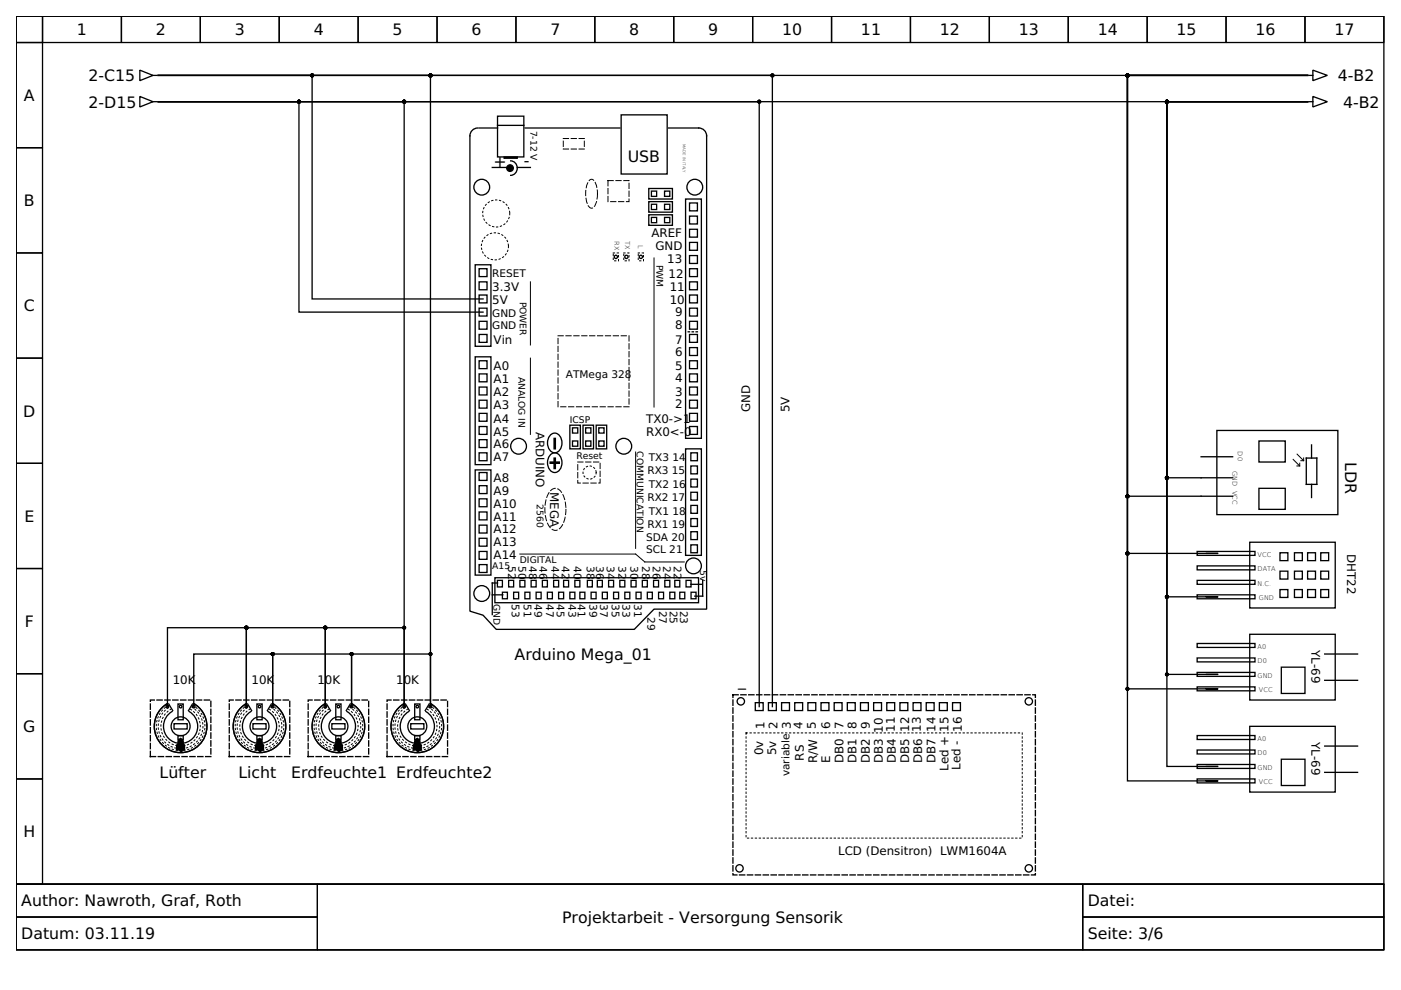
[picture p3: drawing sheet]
<svg xmlns="http://www.w3.org/2000/svg" width="297mm" height="210mm" viewBox="0 0 297 210" stroke-linecap="round" stroke-linejoin="round" font-family="sans-serif">
<g fill="none" stroke="#000" stroke-width=".28">
<path d="M3.4 3.4h290v184.1h-290zM3.4 3.4h5.6v5.6h-5.6zM3.4 9h5.6v22.3h-5.6zM9 3.4h16.7v5.6h-16.7zM25.7 3.4h16.8v5.6h-16.8zM29.6 14.9l2.8 1.1-2.8 1.1zM32.4 16h.9M33.6 16h130.2v133.8M33.6 16h57.7v133.8v-11.1h-16.8v11.1v-11.1h-16.7v11.1v-11.1h-16.7v11.1M33.6 16h32.6v47.4h36.2M33.6 16h243.6M42.5 3.4h16.7v5.6h-16.7z"/>
<path d="M59.2 3.4h16.7v5.6h-16.7zM75.9 3.4h16.8v5.6h-16.8zM92.7 3.4h16.7v5.6h-16.7zM109.4 3.4h16.7v5.6h-16.7zM126.1 3.4h16.7v5.6h-16.7zM142.8 3.4h16.8v5.6h-16.8zM159.6 3.4h16.7v5.6h-16.7zM176.3 3.4h16.7v5.6h-16.7zM193 3.4h16.8v5.6h-16.8zM209.8 3.4h16.7v5.6h-16.7zM226.5 3.4h16.7v5.6h-16.7zM243.2 3.4h16.8v5.6h-16.8z"/>
<path d="M260 3.4h16.7v5.6h-16.7zM276.7 3.4h16.7v5.6h-16.7zM277.2 16h-38.2v89.2h22.3M277.2 16h-38.2v101.3h19.3h-2.5M277.2 16h-38.2v149.6h19.3h-2.5M277.2 16h-38.2v130.1h19.3h-2.5M277.5 16h.9M278.4 14.9l3 1.1-3 1.1zM3.4 31.3h5.6v22.3h-5.6zM29.6 20.4l2.8 1.2-2.8 1.1zM32.4 21.6h.9M33.6 21.6h127.4v128.2"/>
<path d="M33.6 21.6h52.1v128.2v-16.7h-16.7v16.7v-16.7h-16.8v16.7v-16.7h-16.7v16.7M33.6 21.6h29.8v44.6h39M33.6 21.6h243.6M101.3 27.1a1.67 1.67 0 0 0-1.7 1.7v100.8l2.8 .8 2.8 3h29.3l4.2-4.2h11.1v-100.4a1.67 1.67 0 0 0-1.7-1.7h-6.4M101.6 27.1h3.9M104.4 35.5h3M105.5 24.6h5.6v8.7h-5.6zM105.5 26.6h5.6M106.9 33.3h2.8v.3h-2.8zM108.3 34.1a1.54 1.54 0 0 1 1.4 1.5 1.54 1.54 0 0 1-1.4 1.6M109.7 35.5h2.8M111.3 27.1h20.1"/>
<path d="M131.7 24.4h9.8v12.5h-9.8zM137.6 40h5v2.2h-5zM277.2 21.6h-29.8v79.7h13.9M277.2 21.6h-29.8v104.9h10.9h-2.5M277.2 21.6h-29.8v121.4h10.9h-2.5M277.2 21.6h-29.8v140.9h10.9h-2.5M277.5 21.6h.9M278.4 20.4l3 1.2-3 1.1zM3.4 53.6h5.6v22.3h-5.6zM100.7 56.1h3.4v17.3h-3.4zM101.6 59.8h1.7v1.6h-1.7zM101.6 57h1.7v1.6h-1.7z"/>
<path d="M137.6 42.8h5v2.2h-5zM137.6 45.5h5v2.3h-5zM138.1 43.3h1.1v1.1h-1.1zM138.1 46.1h1.1v1.1h-1.1zM138.1 40.5h1.1v1.1h-1.1zM140.9 40.5h1.1v1.1h-1.1zM140.9 43.3h1.1v1.1h-1.1zM140.9 46.1h1.1v1.1h-1.1zM145.4 42.2h3.3v50.7h-3.3zM146.2 45.8h1.7v1.7h-1.7zM146.2 48.6h1.7v1.7h-1.7zM146.2 43h1.7v1.7h-1.7z"/>
<path d="M146.2 54.2h1.7v1.7h-1.7zM146.2 59.8h1.7v1.6h-1.7zM146.2 57h1.7v1.6h-1.7zM146.2 51.4h1.7v1.7h-1.7zM3.4 75.9h5.6v22.3h-5.6zM100.7 75.7h3.4v22.8h-3.4zM101.6 79.3h1.7v1.7h-1.7zM101.6 62.5h1.7v1.7h-1.7zM101.6 76.5h1.7v1.7h-1.7zM101.6 68.1h1.7v1.7h-1.7zM101.6 70.9h1.7v1.7h-1.7zM101.6 65.3h1.7v1.7h-1.7z"/>
<path d="M146.2 79.3h1.7v1.7h-1.7zM146.2 76.5h1.7v1.7h-1.7zM146.2 73.7h1.7v1.7h-1.7zM146.2 70.9h1.7v1.7h-1.7zM146.2 68.1h1.7v1.7h-1.7zM146.2 62.5h1.7v1.7h-1.7zM146.2 65.3h1.7v1.7h-1.7zM3.4 98.2h5.6v22.3h-5.6zM100.7 99.6h3.4v22.3h-3.4zM101.6 96h1.7v1.7h-1.7zM101.6 93.2h1.7v1.7h-1.7zM101.6 84.9h1.7v1.6h-1.7z"/>
<path d="M101.6 87.6h1.7v1.7h-1.7zM101.6 82.1h1.7v1.6h-1.7zM101.6 90.4h1.7v1.7h-1.7zM116.6 98h2v.2h-2zM116.8 96.3a1.43 1.43 0 0 1 1.6-.1 1.43 1.43 0 0 1 .7 1.3 1.86 1.86 0 0 1-1.9 2.6 2.41 2.41 0 0 1-.4-3.8zM116.8 92.1a1.43 1.43 0 0 1 1.6-.1 1.43 1.43 0 0 1 .7 1.4 1.86 1.86 0 0 1-1.9 2.5 2.41 2.41 0 0 1-.4-3.8zM117.5 97.1h.3v2.3h-.3zM117.5 92.9h.3v2.3h-.3zM120.8 90.2h2.3v5h-2.3zM121.4 93.5h1.1v1.1h-1.1zM121.4 90.7h1.1v1.1h-1.1zM123.6 90.2h2.2v5h-2.2z"/>
<path d="M124.2 93.5h1.1v1.1h-1.1zM124.2 90.7h1.1v1.1h-1.1zM126.4 90.2h2.2v5h-2.2zM127 90.7h1.1v1.1h-1.1zM127 93.5h1.1v1.1h-1.1zM145.4 95.2h3.3v22.6h-3.3zM146.2 82.1h1.7v1.6h-1.7zM146.2 87.6h1.7v1.7h-1.7zM146.2 90.4h1.7v1.7h-1.7zM146.2 84.9h1.7v1.6h-1.7zM146.5 96h1.4v1.7h-1.4zM146.5 98.8h1.4v1.7h-1.4z"/>
<path d="M254.7 96.8h6.6M258 91.3h25.7v17.8h-25.7zM266.9 93.5h5.6v4.5h-5.6zM277 97.1h2.2v5.6h-2.2zM278.1 94.3v2.8M101.6 103h1.7v1.6h-1.7zM101.6 116.9h1.7v1.7h-1.7zM101.6 114.1h1.7v1.7h-1.7zM101.6 108.6h1.7v1.6h-1.7zM101.6 105.8h1.7v1.6h-1.7zM101.6 111.3h1.7v1.7h-1.7zM101.6 119.7h1.7v1.7h-1.7z"/>
<path d="M101.6 100.2h1.7v1.7h-1.7zM146.5 115.5h1.4v1.7h-1.4zM146.5 101.6h1.4v1.7h-1.4zM146.5 112.7h1.4v1.7h-1.4zM146.5 107.2h1.4v1.6h-1.4zM146.5 104.4h1.4v1.6h-1.4zM146.5 109.9h1.4v1.7h-1.4zM253.8 120h12.3v.8h-12.3zM253.8 116.9h12.3v.9h-12.3zM265 115h18.1v13.9h-18.1zM266.9 103.5h5.6v4.5h-5.6zM271.4 117.2h1.7v1.7h-1.7z"/>
<path d="M274.4 117.2h1.7v1.7h-1.7zM277.2 117.2h1.7v1.7h-1.7zM278.1 102.7v2.8M280 117.2h1.7v1.7h-1.7zM3.4 120.5h5.6v22.3h-5.6zM104.4 126.1h2.2M104.9 122.5h43.2v5.3h-43.2zM105.5 123.1h1v1.3h-1zM105.5 123.6h-1.1v6.7M106.5 125.6h1.1v1.4h-1.1zM107.8 123.1h1.1v1.3h-1.1zM108.9 125.6h1.1v1.4h-1.1z"/>
<path d="M110.2 123.1h1.1v1.3h-1.1zM111.3 125.6h1v1.4h-1zM112.6 123.1h1.1v1.3h-1.1zM113.7 125.6h1v1.4h-1zM115 123.1h1.1v1.3h-1.1zM116.1 125.6h1v1.4h-1zM117.4 123.1h1v1.3h-1zM118.4 125.6h1.1v1.4h-1.1zM119.5 123.1h1.1v1.3h-1.1zM120.8 125.6h1.1v1.4h-1.1zM121.9 123.1h1v1.3h-1zM122.9 125.6h1.1v1.4h-1.1z"/>
<path d="M124.5 123.1h1.1v1.3h-1.1zM125.3 125.6h1.1v1.4h-1.1zM126.6 123.1h1.1v1.3h-1.1zM127.7 125.6h1.1v1.4h-1.1zM129 123.1h1.1v1.3h-1.1zM130.1 125.6h1.1v1.4h-1.1zM131.4 123.1h1.1v1.3h-1.1zM132.5 125.6h1v1.4h-1zM133.8 123.1h1.1v1.3h-1.1zM134.9 125.6h1v1.4h-1zM136.2 123.1h1v1.3h-1zM137.2 125.6h1.1v1.4h-1.1z"/>
<path d="M138.6 123.1h1v1.3h-1zM139.6 125.6h1.1v1.4h-1.1zM141 123.1h1v1.3h-1zM142 125.6h1.1v1.4h-1.1zM143.1 123.1h1v1.3h-1zM144.1 125.6h1.1v1.4h-1.1zM145.5 123.1h1v1.3h-1zM146.5 123.9h2.2M146.5 125.6h1.1v1.4h-1.1zM149 123.1v3.3h-1.7M253.8 126.1h12.3v.9h-12.3zM253.8 123.1h12.3v.8h-12.3z"/>
<path d="M253.8 139.5h12.3v.8h-12.3zM253.8 136.4h12.3v.9h-12.3zM265 134.5h18.1v13.9h-18.1zM271.4 121.1h1.7v1.7h-1.7zM271.4 125h1.7v1.7h-1.7zM274.4 121.1h1.7v1.7h-1.7zM274.4 125h1.7v1.7h-1.7zM277.2 121.1h1.7v1.7h-1.7zM277.2 125h1.7v1.7h-1.7zM280 121.1h1.7v1.7h-1.7zM280 125h1.7v1.7h-1.7zM280.9 138.7h6.9"/>
<path d="M3.4 142.8h5.6v22.4h-5.6zM35.8 149.3l.8 1.4M36.9 153.4h2.8v1.2h-2.8zM37.7 149.3h1.1v3.3h-1.1zM37.7 156h1.1v.8h-1.1zM40.1 150.9a3.6 3.6 0 0 1 1 5.4 3.6 3.6 0 0 1-5.6 0 3.6 3.6 0 0 1 1-5.4M40.8 149.3l-.8 1.4M41.1 149.2a5.6 5.6 0 0 1 1.5 8.4 5.6 5.6 0 0 1-8.6 0 5.6 5.6 0 0 1 1.5-8.4M52.5 149.3l.8 1.4M53.6 153.4h2.8v1.2h-2.8zM54.5 149.3h1.1v3.3h-1.1zM54.5 156h1.1v.8h-1.1z"/>
<path d="M56.8 150.9a3.6 3.6 0 0 1 1 5.4 3.6 3.6 0 0 1-5.6 0 3.6 3.6 0 0 1 1-5.4M57.5 149.3l-.8 1.4M57.8 149.2a5.6 5.6 0 0 1 1.5 8.4 5.6 5.6 0 0 1-8.6 0 5.6 5.6 0 0 1 1.5-8.4M69.2 149.3l.9 1.4M70.4 153.4h2.7v1.2h-2.7zM71.2 149.3h1.1v3.3h-1.1zM71.2 156h1.1v.8h-1.1zM73.6 150.9a3.6 3.6 0 0 1 .9 5.4 3.6 3.6 0 0 1-5.5 0 3.6 3.6 0 0 1 .9-5.4M74.3 149.3l-.9 1.4M74.5 149.2a5.6 5.6 0 0 1 1.5 8.4 5.6 5.6 0 0 1-8.5 0 5.6 5.6 0 0 1 1.5-8.4M86 149.3l.8 1.4M87.1 153.4h2.8v1.2h-2.8z"/>
<path d="M87.9 149.3h1.1v3.3h-1.1zM87.9 156h1.1v.8h-1.1zM90.3 150.9a3.6 3.6 0 0 1 1 5.4 3.6 3.6 0 0 1-5.6 0 3.6 3.6 0 0 1 1-5.4M91 149.3l-.8 1.4M91.3 149.2a5.6 5.6 0 0 1 1.5 8.4 5.6 5.6 0 0 1-8.6 0 5.6 5.6 0 0 1 1.5-8.4M160.1 149h1.7v1.7h-1.7zM162.9 149h1.7v1.7h-1.7zM165.7 149h1.7v1.7h-1.7zM168.5 149h1.7v1.7h-1.7zM171.3 149h1.7v1.7h-1.7zM174.1 149h1.6v1.7h-1.6zM176.9 149h1.6v1.7h-1.6z"/>
<path d="M179.7 149h1.6v1.7h-1.6zM182.4 149h1.7v1.7h-1.7zM185.2 149h1.7v1.7h-1.7zM188 149h1.7v1.7h-1.7zM190.8 149h1.7v1.7h-1.7zM193.6 149h1.7v1.7h-1.7zM196.4 149h1.7v1.7h-1.7zM199.2 149h1.6v1.7h-1.6zM202 149h1.6v1.7h-1.6zM253.8 159h12.3v.9h-12.3zM253.8 156h12.3v.8h-12.3zM253.8 145.6h12.3v.9h-12.3z"/>
<path d="M253.8 142.6h12.3v.8h-12.3zM265 154h18.1v13.9h-18.1zM271.7 141.5h5v5.5h-5zM280.9 158.2h6.9M280.9 144.2h6.9M3.4 165.2h5.6v22.3h-5.6zM253.8 165.2h12.3v.8h-12.3zM253.8 162.1h12.3v.8h-12.3zM271.7 161h5v5.5h-5zM280.9 163.8h6.9M3.4 187.5h290v13.9h-290z"/>
<circle cx="102.1" cy="39.7" r="1.67"/>
<circle cx="147.3" cy="39.7" r="1.67"/>
<circle cx="130.6" cy="54.5" r=".35"/>
<circle cx="132.8" cy="54.5" r=".35"/>
<circle cx="135.9" cy="54.5" r=".35"/>
<circle cx="109.9" cy="94.6" r="1.67"/>
<circle cx="132.3" cy="94.6" r="1.67"/>
<circle cx="147" cy="120" r="1.67"/>
<circle cx="102.1" cy="125.8" r="1.67"/>
<circle cx="35.5" cy="149.8" r=".28"/>
<circle cx="38.3" cy="154" r="2.01"/>
<circle cx="38.3" cy="149.8" r=".28"/>
<circle cx="41.1" cy="149.8" r=".28"/>
<circle cx="52.2" cy="149.8" r=".28"/>
<circle cx="55" cy="154" r="2.01"/>
<circle cx="55" cy="149.8" r=".28"/>
<circle cx="57.8" cy="149.8" r=".28"/>
<circle cx="69" cy="149.8" r=".28"/>
<circle cx="71.7" cy="154" r="2.01"/>
<circle cx="71.7" cy="149.8" r=".28"/>
<circle cx="74.5" cy="149.8" r=".28"/>
<circle cx="85.7" cy="149.8" r=".28"/>
<circle cx="88.5" cy="154" r="2.01"/>
<circle cx="88.5" cy="149.8" r=".28"/>
<circle cx="91.3" cy="149.8" r=".28"/>
<circle cx="157.1" cy="148.7" r=".78"/>
<circle cx="218.1" cy="148.7" r=".78"/>
<circle cx="156.8" cy="184.1" r=".78"/>
<circle cx="218.1" cy="184.1" r=".78"/>
</g>
<g fill="none" stroke="#000" stroke-width=".21">
<path d="M112.5 59.8v13.3M138.7 54.7v31.6M112.5 75.9v16.2M134.8 95.8v20.5M274.2 97.4l1.4 1.4M275 96.3l1.4 1.4M275.6 98.2v.6h-.6M276.4 97.1v.6h-.6M110.2 117.5h24.6l1.9 1.6h8.4M3.4 187.5h63.9v6.9h-63.9zM3.4 194.4h63.9v7h-63.9zM67.3 187.5h162.3v13.9h-162.3z"/>
<path d="M229.6 187.5h63.8v6.9h-63.8zM229.6 194.4h63.8v7h-63.8z"/>
</g>
<g fill="#000" stroke="#000" stroke-width=".28">
<path d="M37.7 157.1l.6-.6 .5 .6v.8h.3v1.1h-.3l-.2 .3h-.3l-.3-.3h-.5v-1.1h.2z" fill-rule="evenodd"/>
<path d="M54.5 157.1l.5-.6 .6 .6v.8h.3v1.1h-.3l-.3 .3h-.3l-.3-.3h-.5v-1.1h.3z" fill-rule="evenodd"/>
<path d="M71.2 157.1l.5-.6 .6 .6v.8h.3v1.1h-.3l-.3 .3h-.3l-.2-.3h-.6v-1.1h.3z" fill-rule="evenodd"/>
<path d="M87.9 157.1l.6-.6 .5 .6v.8h.3v1.1h-.3l-.2 .3h-.3l-.3-.3h-.6v-1.1h.3z" fill-rule="evenodd"/>
<circle cx="66.2" cy="16" r=".28"/>
<circle cx="91.3" cy="16" r=".28"/>
<circle cx="163.8" cy="16" r=".28"/>
<circle cx="239" cy="16" r=".28"/>
<circle cx="63.4" cy="21.6" r=".28"/>
<circle cx="85.7" cy="21.6" r=".28"/>
<circle cx="108.1" cy="35.6" r=".7"/>
<circle cx="161" cy="21.6" r=".28"/>
<circle cx="247.4" cy="21.6" r=".28"/>
<circle cx="239" cy="105.2" r=".28"/>
<circle cx="239" cy="117.3" r=".28"/>
<circle cx="247.4" cy="101.3" r=".28"/>
<circle cx="52.2" cy="133.1" r=".28"/>
<circle cx="57.8" cy="138.7" r=".28"/>
<circle cx="69" cy="133.1" r=".28"/>
<circle cx="74.5" cy="138.7" r=".28"/>
<circle cx="85.7" cy="133.1" r=".28"/>
<circle cx="91.3" cy="138.7" r=".28"/>
<circle cx="247.4" cy="126.5" r=".28"/>
<circle cx="239" cy="146.1" r=".28"/>
<circle cx="247.4" cy="143" r=".28"/>
</g>
<g fill="none" stroke="#000" stroke-width=".21" stroke-dasharray=".3 .6">
<path d="M130 53.6h1.1v1.7h-1.1zM132.3 53.6h1.1v1.7h-1.1zM135.3 53.6h1.1v1.7h-1.1zM40.4 150.4a4.2 4.2 0 0 1 1.1 6.3 4.2 4.2 0 0 1-6.4 0 4.2 4.2 0 0 1 1.1-6.3M40.7 149.9a4.7 4.7 0 0 1 1.2 7.1 4.7 4.7 0 0 1-7.2 0 4.7 4.7 0 0 1 1.2-7.1M40.9 149.5a5.2 5.2 0 0 1 1.3 7.8 5.2 5.2 0 0 1-7.9 0 5.2 5.2 0 0 1 1.4-7.8M57.1 150.4a4.2 4.2 0 0 1 1.1 6.3 4.2 4.2 0 0 1-6.4 0 4.2 4.2 0 0 1 1.1-6.3M57.4 149.9a4.7 4.7 0 0 1 1.3 7.1 4.7 4.7 0 0 1-7.3 0 4.7 4.7 0 0 1 1.2-7.1M57.6 149.5a5.2 5.2 0 0 1 1.4 7.8 5.2 5.2 0 0 1-7.9 0 5.2 5.2 0 0 1 1.3-7.8M73.8 150.4a4.2 4.2 0 0 1 1.2 6.3 4.2 4.2 0 0 1-6.5 0 4.2 4.2 0 0 1 1.2-6.3M74.1 149.9a4.7 4.7 0 0 1 1.3 7.1 4.7 4.7 0 0 1-7.3 0 4.7 4.7 0 0 1 1.3-7.1M74.3 149.5a5.2 5.2 0 0 1 1.4 7.8 5.2 5.2 0 0 1-7.9 0 5.2 5.2 0 0 1 1.4-7.8"/>
<path d="M90.6 150.4a4.2 4.2 0 0 1 1.1 6.3 4.2 4.2 0 0 1-6.4 0 4.2 4.2 0 0 1 1.1-6.3M90.8 149.9a4.7 4.7 0 0 1 1.3 7.1 4.7 4.7 0 0 1-7.3 0 4.7 4.7 0 0 1 1.3-7.1M91.1 149.5a5.2 5.2 0 0 1 1.3 7.8 5.2 5.2 0 0 1-7.9 0 5.2 5.2 0 0 1 1.4-7.8M158.2 155.4h58.5v22.3h-58.5z"/>
<circle cx="104.9" cy="52.2" r="2.87"/>
<circle cx="105.2" cy="45.3" r="2.87"/>
<circle cx="125" cy="100.2" r="1.39"/>
</g>
<path d="M31.9 148.4h12.8v12h-12.8zM48.6 148.4h12.8v12h-12.8zM65.3 148.4h12.9v12h-12.9zM82.1 148.4h12.8v12h-12.8zM155.4 147.3h64.1v38.2h-64.1z" fill="none" stroke="#000" stroke-width=".28" stroke-dasharray="1.1 .6"/>
<path d="M119.4 29.4h4.5v2.2h-4.5zM125.1 38.1l.3-.1a1.66 1.66 0 0 1 1.1 1.5 5.3 5.3 0 0 1-.7 4.5l-.4 .1a1.66 1.66 0 0 1-1.1-1.5 5.3 5.3 0 0 1 .8-4.5zM128.9 38.3h4.5v4.5h-4.5zM118.3 71.2h15.1v15h-15.1zM122.5 98h4.7v4.4h-4.7zM116.9 103.9a1.54 1.54 0 0 1 2.4 .9 7.1 7.1 0 0 1-.7 7.3 1.54 1.54 0 0 1-2.4-.9 7.1 7.1 0 0 1 .7-7.3z" fill="none" stroke="#000" stroke-width=".21" stroke-dasharray="1.1 .6"/>
<path d="M145.9 70.4h2.2" fill="none" stroke="#000" stroke-width=".28" stroke-dasharray=".3 .6"/>
<g font-size="3.3">
<text x="16.3" y="7.5">1</text>
<text x="33" y="7.5">2</text>
<text x="49.8" y="7.5">3</text>
<text x="66.5" y="7.5">4</text>
<text x="83.2" y="7.5">5</text>
<text x="100" y="7.5">6</text>
<text x="116.7" y="7.5">7</text>
<text x="133.4" y="7.5">8</text>
<text x="150.1" y="7.5">9</text>
<text x="165.8" y="7.5">10</text>
<text x="182.5" y="7.5">11</text>
<text x="199.3" y="7.5">12</text>
<text x="216" y="7.5">13</text>
<text x="232.7" y="7.5">14</text>
<text x="249.5" y="7.5">15</text>
<text x="266.2" y="7.5">16</text>
<text x="282.9" y="7.5">17</text>
<text x="18.8" y="17.2">2-C15</text>
<text x="283.7" y="17.2">4-B2</text>
<text x="5.1" y="21.4">A</text>
<text x="18.8" y="22.8">2-D15</text>
<text x="284.8" y="22.8">4-B2</text>
<text x="104.6" y="35.5">+</text>
<text x="111.1" y="35.2">-</text>
<text x="133.1" y="34.4">USB</text>
<text x="5.1" y="43.7">B</text>
<text x="5.1" y="66">C</text>
<text x="4.9" y="88.3">D</text>
<text x="285.2" y="98" transform="rotate(90 285.2 98)">LDR</text>
<text x="5.2" y="110.6">E</text>
<text x="5.3" y="132.9">F</text>
<text x="109.1" y="139.9">Arduino Mega_01</text>
<text x="156.5" y="145.5">_</text>
<text x="4.9" y="155.3">G</text>
<text x="33.8" y="165">Lüfter</text>
<text x="50.6" y="165">Licht</text>
<text x="61.7" y="165">Erdfeuchte1 Erdfeuchte2</text>
<text x="5" y="177.6">H</text>
<text x="4.5" y="192.2">Author: Nawroth, Graf, Roth</text>
<text x="119.2" y="195.7">Projektarbeit - Versorgung Sensorik</text>
<text x="230.6" y="192.2">Datei:</text>
<text x="4.5" y="199.2">Datum: 03.11.19</text>
<text x="230.6" y="199.2">Seite: 3/6</text>
</g>
<g font-size="2.5">
<text x="138.1" y="50.3">AREF</text>
<text x="138.9" y="53.1">GND</text>
<text x="141.5" y="55.9">13</text>
<text x="141.7" y="58.9">12</text>
<text x="104.4" y="61.7">3.3V</text>
<text x="104.4" y="64.5">5V</text>
<text x="142" y="64.5">10</text>
<text x="142" y="61.7">11</text>
<text x="143.1" y="67">9</text>
<text x="143.1" y="69.8">8</text>
<text x="104.6" y="72.9">Vin</text>
<text x="143.1" y="72.9">7</text>
<text x="143.1" y="75.4">6</text>
<text x="104.6" y="78.4">A0</text>
<text x="104.6" y="81.2">A1</text>
<text x="143.1" y="81">4</text>
<text x="143.1" y="78.4">5</text>
<text x="104.6" y="89.6">A4</text>
<text x="104.6" y="86.8">A3</text>
<text x="104.6" y="84">A2</text>
<text x="137" y="89.6">TX0-&gt;1</text>
<text x="143.1" y="84">3</text>
<text x="143.1" y="86.5">2</text>
<text x="159" y="87.4" transform="rotate(-90 159 87.4)">GND</text>
<text x="167.4" y="87.4" transform="rotate(-90 167.4 87.4)">5V</text>
<text x="104.6" y="94.9">A6</text>
<text x="104.6" y="92.4">A5</text>
<text x="113.6" y="91.5" transform="rotate(90 113.6 91.5)">ARDUINO</text>
<text x="137" y="92.4">RX0&lt;-0</text>
<text x="104.6" y="97.7">A7</text>
<text x="104.6" y="107.7">A10</text>
<text x="104.6" y="104.9">A9</text>
<text x="104.6" y="102.1">A8</text>
<text x="116.6" y="104.4" transform="rotate(90 116.6 104.4)">MEGA</text>
<text x="104.6" y="113">A12</text>
<text x="104.6" y="110.5">A11</text>
<text x="104.6" y="118.6">A14</text>
<text x="104.6" y="115.8">A13</text>
<text x="285.6" y="117.5" transform="rotate(90 285.6 117.5)">DHT22</text>
<text x="278.1" y="137.8" transform="rotate(90 278.1 137.8)">YL-69</text>
<text x="36.6" y="145.1">10K</text>
<text x="53.3" y="145.1">10K</text>
<text x="67.3" y="145.1">10K</text>
<text x="84" y="145.1">10K</text>
<text x="162.1" y="154.6" transform="rotate(-90 162.1 154.6)">1</text>
<text x="164.9" y="154.6" transform="rotate(-90 164.9 154.6)">2</text>
<text x="167.7" y="154.6" transform="rotate(-90 167.7 154.6)">3</text>
<text x="170.2" y="154.6" transform="rotate(-90 170.2 154.6)">4</text>
<text x="173" y="154.6" transform="rotate(-90 173 154.6)">5</text>
<text x="176" y="154.6" transform="rotate(-90 176 154.6)">6</text>
<text x="178.8" y="154.6" transform="rotate(-90 178.8 154.6)">7</text>
<text x="181.6" y="154.6" transform="rotate(-90 181.6 154.6)">8</text>
<text x="184.4" y="154.6" transform="rotate(-90 184.4 154.6)">9</text>
<text x="187.2" y="155.4" transform="rotate(-90 187.2 155.4)">10</text>
<text x="189.7" y="155.1" transform="rotate(-90 189.7 155.1)">11</text>
<text x="192.8" y="155.1" transform="rotate(-90 192.8 155.1)">12</text>
<text x="195.3" y="155.1" transform="rotate(-90 195.3 155.1)">13</text>
<text x="198.3" y="155.1" transform="rotate(-90 198.3 155.1)">14</text>
<text x="201.1" y="155.1" transform="rotate(-90 201.1 155.1)">15</text>
<text x="203.9" y="155.1" transform="rotate(-90 203.9 155.1)">16</text>
<text x="161.8" y="160.1" transform="rotate(-90 161.8 160.1)">0v</text>
<text x="164.6" y="160.1" transform="rotate(-90 164.6 160.1)">5v</text>
<text x="170.5" y="161.2" transform="rotate(-90 170.5 161.2)">RS</text>
<text x="173.2" y="161.8" transform="rotate(-90 173.2 161.8)">R/W</text>
<text x="176" y="161.8" transform="rotate(-90 176 161.8)">E</text>
<text x="178.8" y="161.8" transform="rotate(-90 178.8 161.8)">DB0</text>
<text x="181.6" y="161.8" transform="rotate(-90 181.6 161.8)">DB1</text>
<text x="184.4" y="161.8" transform="rotate(-90 184.4 161.8)">DB2</text>
<text x="187.2" y="161.8" transform="rotate(-90 187.2 161.8)">DB3</text>
<text x="190" y="161.8" transform="rotate(-90 190 161.8)">DB4</text>
<text x="192.8" y="161.8" transform="rotate(-90 192.8 161.8)">DB5</text>
<text x="195.5" y="161.8" transform="rotate(-90 195.5 161.8)">DB6</text>
<text x="198.3" y="161.8" transform="rotate(-90 198.3 161.8)">DB7</text>
<text x="278.1" y="157.3" transform="rotate(90 278.1 157.3)">YL-69</text>
<text x="201.1" y="163.5" transform="rotate(-90 201.1 163.5)">Led +</text>
<text x="203.6" y="163.2" transform="rotate(-90 203.6 163.2)">Led -</text>
<text x="177.7" y="181.3">LCD (Densitron) LWM1604A</text>
</g>
<g font-size="2.2">
<text x="104.4" y="58.6">RESET</text>
<text x="104.4" y="67.3">GND</text>
<text x="104.4" y="69.8">GND</text>
<text x="120" y="80.1">ATMega 328</text>
<text x="137.3" y="100.5">RX3</text>
<text x="137.6" y="97.7">TX3</text>
<text x="142.5" y="100.5">15</text>
<text x="142.6" y="97.7">14</text>
<text x="137.3" y="106.3">RX2</text>
<text x="137.6" y="103.5">TX2</text>
<text x="142.5" y="106.3">17</text>
<text x="142.6" y="103.5">16</text>
<text x="137.3" y="111.9">RX1</text>
<text x="137.6" y="109.1">TX1</text>
<text x="142.5" y="111.9">19</text>
<text x="142.6" y="109.1">18</text>
<text x="107.7" y="120" transform="rotate(90 107.7 120)">52</text>
<text x="109.9" y="120" transform="rotate(90 109.9 120)">50</text>
<text x="112.2" y="120" transform="rotate(90 112.2 120)">48</text>
<text x="114.4" y="120" transform="rotate(90 114.4 120)">46</text>
<text x="116.9" y="120" transform="rotate(90 116.9 120)">44</text>
<text x="119.1" y="120" transform="rotate(90 119.1 120)">42</text>
<text x="121.7" y="120" transform="rotate(90 121.7 120)">40</text>
<text x="124.4" y="120" transform="rotate(90 124.4 120)">38</text>
<text x="126.4" y="120" transform="rotate(90 126.4 120)">36</text>
<text x="128.6" y="120" transform="rotate(90 128.6 120)">34</text>
<text x="131.1" y="120" transform="rotate(90 131.1 120)">32</text>
<text x="133.6" y="120" transform="rotate(90 133.6 120)">30</text>
<text x="136.2" y="120" transform="rotate(90 136.2 120)">28</text>
<text x="137" y="114.7">SDA 20</text>
<text x="137" y="117.2">SCL 21</text>
<text x="138.4" y="120" transform="rotate(90 138.4 120)">26</text>
<text x="140.6" y="120" transform="rotate(90 140.6 120)">24</text>
<text x="142.8" y="120" transform="rotate(90 142.8 120)">22</text>
<text x="108.6" y="128.1" transform="rotate(90 108.6 128.1)">53</text>
<text x="111.1" y="128.1" transform="rotate(90 111.1 128.1)">51</text>
<text x="113.3" y="128.1" transform="rotate(90 113.3 128.1)">49</text>
<text x="115.8" y="128.1" transform="rotate(90 115.8 128.1)">47</text>
<text x="118" y="128.1" transform="rotate(90 118 128.1)">45</text>
<text x="120.5" y="128.1" transform="rotate(90 120.5 128.1)">43</text>
<text x="122.5" y="128.1" transform="rotate(90 122.5 128.1)">41</text>
<text x="125" y="128.1" transform="rotate(90 125 128.1)">39</text>
<text x="127.2" y="128.1" transform="rotate(90 127.2 128.1)">37</text>
<text x="129.7" y="128.1" transform="rotate(90 129.7 128.1)">35</text>
<text x="132" y="128.1" transform="rotate(90 132 128.1)">33</text>
<text x="134.5" y="128.1" transform="rotate(90 134.5 128.1)">31</text>
<text x="137.3" y="130.9" transform="rotate(90 137.3 130.9)">29</text>
<text x="139.8" y="129.5" transform="rotate(90 139.8 129.5)">27</text>
<text x="142" y="129.5" transform="rotate(90 142 129.5)">25</text>
<text x="144.2" y="129.5" transform="rotate(90 144.2 129.5)">23</text>
<text x="167.4" y="164.6" transform="rotate(-90 167.4 164.6)">variable</text>
</g>
<g font-size="2">
<text x="112.5" y="27.7" transform="rotate(90 112.5 27.7)">7-12 V</text>
<text x="139.2" y="56.1" transform="rotate(90 139.2 56.1)">PWM</text>
<text x="110.2" y="63.9" transform="rotate(90 110.2 63.9)">POWER</text>
<text x="109.9" y="79.8" transform="rotate(90 109.9 79.8)">ANALOG IN</text>
<text x="120.8" y="89.6">ICSP</text>
<text x="135" y="95.7" transform="rotate(90 135 95.7)">COMMUNICATION</text>
<text x="122.2" y="97.4">Reset</text>
<text x="113.9" y="106.9" transform="rotate(90 113.9 106.9)">2560</text>
<text x="110.2" y="119.4">DIGITAL</text>
<text x="104.4" y="120.5">A15</text>
<text x="148.4" y="120.8" transform="rotate(90 148.4 120.8)">5v</text>
<text x="104.6" y="128.1" transform="rotate(90 104.6 128.1)">GND</text>
</g>
<g font-size="1.4">
<text x="130.3" y="51.1" transform="rotate(90 130.3 51.1)">RX</text>
<text x="132.5" y="51.1" transform="rotate(90 132.5 51.1)">TX</text>
<text x="135.3" y="52" transform="rotate(90 135.3 52)">L</text>
<text x="262.5" y="95.7" transform="rotate(90 262.5 95.7)">D0</text>
<text x="261.3" y="99.9" transform="rotate(90 261.3 99.9)">GND</text>
<text x="261.3" y="104.1" transform="rotate(90 261.3 104.1)">VCC</text>
<text x="266.6" y="118">VCC</text>
<text x="266.6" y="121.1">DATA</text>
<text x="266.6" y="124.2">N.C.</text>
<text x="266.9" y="127.2">GND</text>
<text x="266.6" y="137.6">A0</text>
<text x="266.6" y="140.6">D0</text>
<text x="266.6" y="143.7">GND</text>
<text x="266.9" y="146.8">VCC</text>
<text x="266.6" y="160.1">D0</text>
<text x="266.6" y="157.1">A0</text>
<text x="266.6" y="163.2">GND</text>
<text x="266.9" y="166.3">VCC</text>
</g>
<text font-size=".8" x="144.8" y="30.5" transform="rotate(90 144.8 30.5)">MADE IN ITALY</text>
</svg>
